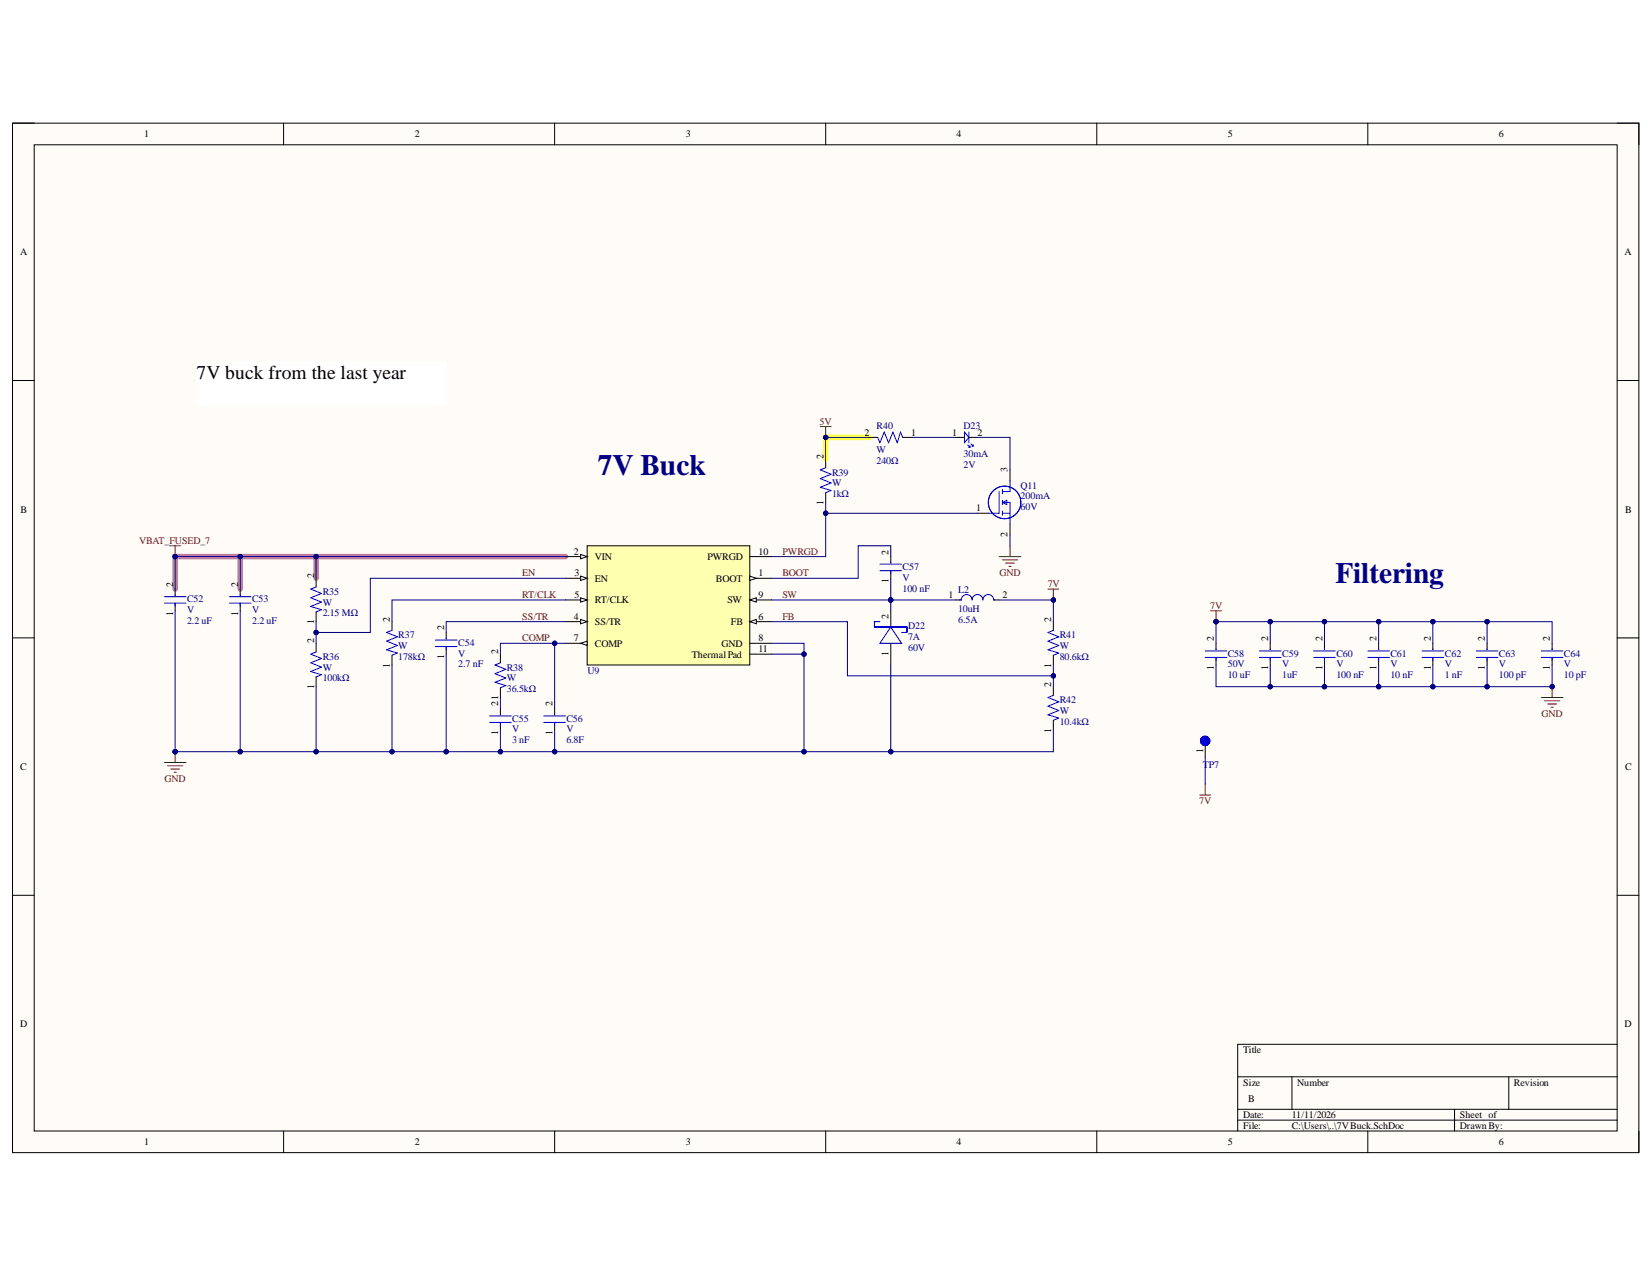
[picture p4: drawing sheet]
<svg xmlns="http://www.w3.org/2000/svg" width="279mm" height="216mm" viewBox="0 0 279 216" stroke-linecap="round" stroke-linejoin="round" font-family="sans-serif">
<path d="M2.1 20.8h275.1v174.2h-275.1z" fill-rule="evenodd" fill="#fffcf8"/>
<path d="M2.1 20.8h275.1v174.2h-275.1z" fill="none" stroke="#000" stroke-width=".17"/>
<path d="M5.8 24.5h267.7v166.9h-267.7z" fill-rule="evenodd" fill="#fffcf8"/>
<g fill="none" stroke="#000" stroke-width=".17">
<path d="M2.1 20.8h3.7M5.8 24.5h267.7v166.9h-267.7zM48 20.8v3.7M93.8 20.8v3.7M139.6 20.8v3.7M185.5 20.8v3.7M231.3 20.8v3.7M273.5 20.8h3.7v3.7M2.1 64.4h3.7M273.5 64.4h3.7M2.1 107.9h3.7M273.5 107.9h3.7"/>
<path d="M2.1 151.5h3.7M273.5 151.5h3.7M273.5 176.7h-64.2v14.7M48 191.4v3.6M93.8 191.4v3.6M139.7 191.4v3.6M185.5 191.4v3.6M209.3 182.2h64.2M209.3 187.7h64.2M209.3 189.5h64.2M218.5 182.2v5.5M231.3 191.4v3.6"/>
<path d="M246 187.7v3.7M255.2 182.2v5.5M277.2 191.4v3.6"/>
</g>
<path d="M40.6 94.2v5.5M53.5 94.2v3.6M95.6 94.2h-66v5.5" fill="none" stroke="#c27ba0" stroke-width=".93"/>
<path d="M147 74h-7.4v3.7" fill="none" stroke="#ff0" stroke-width=".93"/>
<path d="M33.3 61.2h42.2v7.3h-42.2z" fill-rule="evenodd" fill="#fff"/>
<path d="M33.3 61.2h42.2v7.3h-42.2z" fill="none" stroke="#fff" stroke-width=".17"/>
<path d="M99.3 92.3h27.5v20.2h-27.5z" fill-rule="evenodd" fill="#ffffb0"/>
<path d="M95.6 94.2h3.7M99.3 92.3h27.5v20.2h-27.5z" fill="none" stroke="#000" stroke-width=".17"/>
<path d="M98.2 93.8l1.1 .4-1.1 .3z" fill="#f8fcff"/>
<path d="M98.2 93.8l1.1 .4-1.1 .3zM126.8 97.8h3.7" fill="none" stroke="#000" stroke-width=".17"/>
<path d="M126.8 97.5l1.1 .3-1.1 .4z" fill="#f8fcff"/>
<path d="M126.8 97.5l1.1 .3-1.1 .4zM95.6 108.8h3.7" fill="none" stroke="#000" stroke-width=".17"/>
<path d="M98.2 108.8l1.1-.3v.7z" fill="#f8fcff"/>
<path d="M95.6 97.8h3.7M98.2 108.8l1.1-.3v.7z" fill="none" stroke="#000" stroke-width=".17"/>
<path d="M98.2 97.5l1.1 .3-1.1 .4z" fill="#f8fcff"/>
<path d="M98.2 97.5l1.1 .3-1.1 .4zM126.8 105.2h3.7" fill="none" stroke="#000" stroke-width=".17"/>
<path d="M126.8 105.2l1.1-.4v.7z" fill="#f8fcff"/>
<path d="M126.8 94.2h3.7M95.6 101.5h3.7M126.8 105.2l1.1-.4v.7z" fill="none" stroke="#000" stroke-width=".17"/>
<path d="M98.2 101.1l1.1 .4-1.1 .4z" fill="#f8fcff"/>
<path d="M95.6 105.2h3.7M98.2 101.1l1.1 .4-1.1 .4z" fill="none" stroke="#000" stroke-width=".17"/>
<path d="M98.2 104.8l1.1 .4-1.1 .3z" fill="#f8fcff"/>
<path d="M98.2 104.8l1.1 .4-1.1 .3zM126.8 101.5h3.7" fill="none" stroke="#000" stroke-width=".17"/>
<path d="M126.8 101.5l1.1-.4v.8z" fill="#f8fcff"/>
<path d="M126.8 101.5l1.1-.4v.8zM126.8 110.7h3.7M126.8 108.8h3.7" fill="none" stroke="#000" stroke-width=".17"/>
<path d="M27.8 129h3.7M28.3 129.6h2.6M28.9 130.1h1.5M29.4 130.7h.4M29.6 127.2v1.8" fill="none" stroke="#800000" stroke-width=".17"/>
<circle cx="29.6" cy="127.2" r=".37" fill="#000080"/>
<circle cx="29.6" cy="127.2" r=".37" fill="none" stroke="#000080" stroke-width=".17"/>
<g fill="none" stroke="#000" stroke-width=".17">
<path d="M29.6 99.7v1.1M40.6 99.7v1.1M53.5 97.8v1.5M29.6 102.1v1.2M40.6 102.1v1.2M53.5 103.5v1.7M53.5 108.8v1.5M53.5 114.5v1.7M66.3 105.2v1.4M66.3 110.9v1.6M75.5 107v1.1M75.5 109.4v1.3"/>
<path d="M84.6 110.7v1.4M84.6 116.4v1.6M84.6 119.8v1.1M84.6 122.2v1.3"/>
</g>
<g fill="none" stroke="#00f" stroke-width=".17">
<path d="M53.5 99.3l-1 .4 1.9 .7-1.9 .7 1.9 .8-1.9 .7 1.9 .6-.9 .3M27.8 102.1h3.7M27.8 101h3.7M29.6 100.6v.2M29.6 102.1v.5M38.8 102.1h3.7M38.8 101h3.7M40.6 100.6v.2M40.6 102.1v.5M53.5 110.3l-1 .4 1.9 .7-1.9 .7 1.9 .8-1.9 .7 1.9 .6-.9 .3M66.3 106.6l-.9 .4 1.8 .7-1.8 .8 1.8 .7-1.8 .7 1.8 .6-.9 .4M73.6 109.4h3.7"/>
<path d="M73.6 108.3h3.7M75.5 107.9v.2M75.5 109.4v.5M84.6 112.1l-.9 .4 1.9 .7-1.9 .8 1.9 .7-1.9 .7 1.9 .6-1 .4M82.8 122.2h3.7M82.8 121.1h3.7M84.6 120.8v.1M84.6 122.2v.6"/>
</g>
<path d="M28.7 92.3h1.8M29.6 92.3v1.9" fill="none" stroke="#800000" stroke-width=".17"/>
<circle cx="29.6" cy="94.2" r=".37" fill="#000080"/>
<circle cx="29.6" cy="94.2" r=".37" fill="none" stroke="#000080" stroke-width=".17"/>
<path d="M204.7 103.3h1.9M205.7 103.3v1.9" fill="none" stroke="#800000" stroke-width=".17"/>
<circle cx="205.7" cy="105.2" r=".37" fill="#000080"/>
<circle cx="205.7" cy="105.2" r=".37" fill="none" stroke="#000080" stroke-width=".17"/>
<g fill="none" stroke="#00f" stroke-width=".17">
<path d="M139.6 79.1l-.9 .4 1.9 .7-1.9 .8 1.9 .7-1.9 .7 1.9 .6-1 .4M148.4 74l.4 .9 .8-1.8 .7 1.8 .7-1.8 .8 1.8 .5-1.8 .4 .9M163.1 73.1l.8 .9-.8 .9zM163.7 75.3l.3 .4M163.9 73.1v1.8M163.9 75.7l.1-.2v.2zM164.2 75.1l.4 .4M164.4 75.5l.2-.2v.2zM169 83.2v3.6h-1.8M169.5 85h1.3v3.7M169.5 86.8h1.3M169.5 82.8v.7"/>
<path d="M169.5 84.6v.8M169.5 86.5v.7M169.5 85l.8-.4v.8zM170.8 81.3v1.9h-1.3"/>
<circle cx="169.9" cy="85" r="2.75"/>
</g>
<path d="M139.6 77.7v1.4M147 74h1.4M152.7 74h1.6M161.7 74h1.4M163.9 74h1.4M170.8 79.5v1.8M139.6 83.4v1.6M165.3 86.8h1.9M170.8 88.7v1.8" fill="none" stroke="#000" stroke-width=".17"/>
<path d="M138.7 72.2h1.9M139.6 72.2v1.8M169 94.2h3.7M169.5 94.7h2.6M170.1 95.3h1.5M170.6 95.8h.4M170.8 92.3v1.9" fill="none" stroke="#800000" stroke-width=".17"/>
<circle cx="139.6" cy="74" r=".37" fill="#000080"/>
<circle cx="139.6" cy="74" r=".37" fill="none" stroke="#000080" stroke-width=".17"/>
<path d="M150.7 94.2v1.1M150.7 96.6v1.2M150.7 103.3v2.8M150.7 108.8v3.7" fill="none" stroke="#000" stroke-width=".17"/>
<path d="M148.8 96.6h3.7M148.8 95.5h3.7M150.7 95.1v.2M150.7 96.6v.5M150.7 106.1l1.8 2.7h-3.7z" fill="none" stroke="#00f" stroke-width=".17"/>
<path d="M150.7 106.1h2.7v.9v-.9z" fill-rule="evenodd" fill="#c0c0c0"/>
<path d="M150.7 106.1h2.7v.9v-.9zM152.5 107h.9" fill="none" stroke="#00f" stroke-width=".17"/>
<path d="M147.9 105.2v.9h2.8h-2.8z" fill-rule="evenodd" fill="#c0c0c0"/>
<path d="M147.9 105.2v.9h2.8h-2.8zM147.9 105.2h.9M178.2 106.6l-1 .4 1.9 .7-1.9 .8 1.9 .7-1.9 .7 1.9 .6-.9 .4M178.2 117.6l-1 .4 1.9 .7-1.9 .8 1.9 .7-1.9 .7 1.9 .6-.9 .4" fill="none" stroke="#00f" stroke-width=".17"/>
<path d="M178.2 105.2v1.4M178.2 110.9v1.6M178.2 116.2v1.4M178.2 121.9v1.6" fill="none" stroke="#000" stroke-width=".17"/>
<path d="M177.2 99.7h1.9M178.2 99.7v1.8" fill="none" stroke="#800000" stroke-width=".17"/>
<circle cx="178.2" cy="101.5" r=".37" fill="#000080"/>
<g fill="none" stroke="#000080" stroke-width=".17">
<path d="M95.6 94.2h-66v5.5"/>
<circle cx="178.2" cy="101.5" r=".37"/>
</g>
<circle cx="29.6" cy="94.2" r=".37" fill="#000080"/>
<circle cx="29.6" cy="94.2" r=".37" fill="none" stroke="#000080" stroke-width=".17"/>
<circle cx="40.6" cy="94.2" r=".37" fill="#000080"/>
<circle cx="40.6" cy="94.2" r=".37" fill="none" stroke="#000080" stroke-width=".17"/>
<circle cx="53.5" cy="94.2" r=".37" fill="#000080"/>
<g fill="none" stroke="#000080" stroke-width=".17">
<path d="M29.6 103.3v23.9"/>
<circle cx="53.5" cy="94.2" r=".37"/>
</g>
<circle cx="29.6" cy="127.2" r=".37" fill="#000080"/>
<g fill="none" stroke="#000080" stroke-width=".17">
<path d="M40.6 94.2v5.5"/>
<circle cx="29.6" cy="127.2" r=".37"/>
</g>
<circle cx="40.6" cy="94.2" r=".37" fill="#000080"/>
<g fill="none" stroke="#000080" stroke-width=".17">
<path d="M40.6 103.3v23.9"/>
<circle cx="40.6" cy="94.2" r=".37"/>
</g>
<circle cx="40.6" cy="127.2" r=".37" fill="#000080"/>
<g fill="none" stroke="#000080" stroke-width=".17">
<path d="M53.5 94.2v3.6"/>
<circle cx="40.6" cy="127.2" r=".37"/>
</g>
<circle cx="53.5" cy="94.2" r=".37" fill="#000080"/>
<g fill="none" stroke="#000080" stroke-width=".17">
<path d="M53.5 105.2v3.6"/>
<circle cx="53.5" cy="94.2" r=".37"/>
</g>
<circle cx="53.5" cy="107" r=".37" fill="#000080"/>
<g fill="none" stroke="#000080" stroke-width=".17">
<path d="M53.5 116.2v11"/>
<circle cx="53.5" cy="107" r=".37"/>
</g>
<circle cx="53.5" cy="127.2" r=".37" fill="#000080"/>
<g fill="none" stroke="#000080" stroke-width=".17">
<path d="M95.6 97.8h-33v9.2h-9.1"/>
<circle cx="53.5" cy="127.2" r=".37"/>
</g>
<circle cx="53.5" cy="107" r=".37" fill="#000080"/>
<g fill="none" stroke="#000080" stroke-width=".17">
<path d="M66.3 112.5v14.7M95.6 101.5h-29.3v3.7"/>
<circle cx="53.5" cy="107" r=".37"/>
</g>
<circle cx="66.3" cy="127.2" r=".37" fill="#000080"/>
<g fill="none" stroke="#000080" stroke-width=".17">
<path d="M75.5 110.7v16.5M95.6 105.2h-20.1v1.8"/>
<circle cx="66.3" cy="127.2" r=".37"/>
</g>
<circle cx="75.5" cy="127.2" r=".37" fill="#000080"/>
<g fill="none" stroke="#000080" stroke-width=".17">
<path d="M95.6 108.8h-11v1.9"/>
<circle cx="75.5" cy="127.2" r=".37"/>
</g>
<circle cx="93.8" cy="108.8" r=".36" fill="#000080"/>
<g fill="none" stroke="#000080" stroke-width=".17">
<path d="M84.6 118v1.8M84.6 123.5v3.7"/>
<circle cx="93.8" cy="108.8" r=".36"/>
</g>
<circle cx="84.6" cy="127.2" r=".37" fill="#000080"/>
<g fill="none" stroke="#000080" stroke-width=".17">
<path d="M93.8 123.5v3.7"/>
<circle cx="84.6" cy="127.2" r=".37"/>
</g>
<circle cx="93.8" cy="127.2" r=".37" fill="#000080"/>
<g fill="none" stroke="#000080" stroke-width=".17">
<path d="M93.8 108.8v11"/>
<circle cx="93.8" cy="127.2" r=".37"/>
</g>
<circle cx="93.8" cy="108.8" r=".36" fill="#000080"/>
<g fill="none" stroke="#000080" stroke-width=".17">
<path d="M139.6 85v9.2h-9.1"/>
<circle cx="93.8" cy="108.8" r=".36"/>
</g>
<circle cx="139.6" cy="86.8" r=".37" fill="#000080"/>
<g fill="none" stroke="#000080" stroke-width=".17">
<path d="M139.6 86.8h25.7"/>
<circle cx="139.6" cy="86.8" r=".37"/>
</g>
<circle cx="139.6" cy="86.8" r=".37" fill="#000080"/>
<g fill="none" stroke="#000080" stroke-width=".17">
<path d="M147 74h-7.4v3.7"/>
<circle cx="139.6" cy="86.8" r=".37"/>
</g>
<circle cx="139.6" cy="74" r=".37" fill="#000080"/>
<g fill="none" stroke="#000080" stroke-width=".17">
<path d="M154.3 74h7.4M165.3 74h5.5v5.5M150.7 94.2v-1.9h-5.6v5.5h-14.6M170.8 90.5v1.8M130.5 101.5h31.2"/>
<circle cx="139.6" cy="74" r=".37"/>
</g>
<circle cx="150.6" cy="101.5" r=".37" fill="#000080"/>
<g fill="none" stroke="#000080" stroke-width=".17">
<path d="M150.7 97.8v3.7"/>
<circle cx="150.6" cy="101.5" r=".37"/>
</g>
<circle cx="150.6" cy="101.5" r=".37" fill="#000080"/>
<g fill="none" stroke="#000080" stroke-width=".17">
<path d="M150.7 101.5v1.8"/>
<circle cx="150.6" cy="101.5" r=".37"/>
</g>
<circle cx="150.6" cy="101.5" r=".37" fill="#000080"/>
<g fill="none" stroke="#000080" stroke-width=".17">
<path d="M169 101.5h9.2v3.7"/>
<circle cx="150.6" cy="101.5" r=".37"/>
</g>
<circle cx="178.2" cy="101.5" r=".37" fill="#000080"/>
<g fill="none" stroke="#000080" stroke-width=".17">
<path d="M178.2 112.5v3.7"/>
<circle cx="178.2" cy="101.5" r=".37"/>
</g>
<circle cx="178.2" cy="114.4" r=".37" fill="#000080"/>
<g fill="none" stroke="#000080" stroke-width=".17">
<path d="M178.2 123.5v3.7h-148.6"/>
<circle cx="178.2" cy="114.4" r=".37"/>
</g>
<circle cx="29.6" cy="127.2" r=".37" fill="#000080"/>
<circle cx="29.6" cy="127.2" r=".37" fill="none" stroke="#000080" stroke-width=".17"/>
<circle cx="40.6" cy="127.2" r=".37" fill="#000080"/>
<circle cx="40.6" cy="127.2" r=".37" fill="none" stroke="#000080" stroke-width=".17"/>
<circle cx="53.5" cy="127.2" r=".37" fill="#000080"/>
<circle cx="53.5" cy="127.2" r=".37" fill="none" stroke="#000080" stroke-width=".17"/>
<circle cx="66.3" cy="127.2" r=".37" fill="#000080"/>
<circle cx="66.3" cy="127.2" r=".37" fill="none" stroke="#000080" stroke-width=".17"/>
<circle cx="75.5" cy="127.2" r=".37" fill="#000080"/>
<circle cx="75.5" cy="127.2" r=".37" fill="none" stroke="#000080" stroke-width=".17"/>
<circle cx="84.6" cy="127.2" r=".37" fill="#000080"/>
<circle cx="84.6" cy="127.2" r=".37" fill="none" stroke="#000080" stroke-width=".17"/>
<circle cx="93.8" cy="127.2" r=".37" fill="#000080"/>
<circle cx="93.8" cy="127.2" r=".37" fill="none" stroke="#000080" stroke-width=".17"/>
<circle cx="136" cy="127.2" r=".37" fill="#000080"/>
<circle cx="136" cy="127.2" r=".37" fill="none" stroke="#000080" stroke-width=".17"/>
<circle cx="150.6" cy="127.2" r=".37" fill="#000080"/>
<g fill="none" stroke="#000080" stroke-width=".17">
<path d="M150.7 112.5v14.7"/>
<circle cx="150.6" cy="127.2" r=".37"/>
</g>
<circle cx="150.6" cy="127.2" r=".37" fill="#000080"/>
<g fill="none" stroke="#000080" stroke-width=".17">
<path d="M130.5 108.8h5.5v18.4"/>
<circle cx="150.6" cy="127.2" r=".37"/>
</g>
<circle cx="136" cy="110.7" r=".37" fill="#000080"/>
<circle cx="136" cy="110.7" r=".37" fill="none" stroke="#000080" stroke-width=".17"/>
<circle cx="136" cy="127.2" r=".37" fill="#000080"/>
<g fill="none" stroke="#000080" stroke-width=".17">
<path d="M130.5 110.7h5.5"/>
<circle cx="136" cy="127.2" r=".37"/>
</g>
<circle cx="136" cy="110.7" r=".37" fill="#000080"/>
<g fill="none" stroke="#000080" stroke-width=".17">
<path d="M130.5 105.2h12.8v9.1h34.9"/>
<circle cx="136" cy="110.7" r=".37"/>
</g>
<circle cx="178.2" cy="114.4" r=".37" fill="#000080"/>
<g fill="none" stroke="#000080" stroke-width=".17">
<path d="M203.8 128.1v4.6"/>
<circle cx="178.2" cy="114.4" r=".37"/>
</g>
<g fill="none" stroke="#000" stroke-width=".17">
<path d="M161.7 101.5h.9M168.1 101.5h.9M205.7 108.8v1.1M205.7 111.2v1.3M224 108.8v1.1M224 111.2v1.3M233.2 108.8v1.1M233.2 111.2v1.3M242.3 108.8v1.1M242.3 111.2v1.3M251.5 108.8v1.1M251.5 111.2v1.3"/>
<path d="M262.5 108.8v1.1M262.5 111.2v1.3M203.8 125.4v2.7"/>
</g>
<g fill="none" stroke="#00f" stroke-width=".17">
<path d="M162.2 101.5h.4a.92 .92 0 0 1 .9-.9 .92 .92 0 0 1 .9 .9 .92 .92 0 0 1 .9-.9 .92 .92 0 0 1 .9 .9 .92 .92 0 0 1 1-.9 .92 .92 0 0 1 .9 .9h.2M203.8 111.2h3.7M203.8 110.1h3.7M205.7 109.8v.1M205.7 111.2v.6M222.2 111.2h3.6M222.2 110.1h3.6M224 109.8v.1M224 111.2v.6M231.3 111.2h3.7M231.3 110.1h3.7M233.2 109.8v.1"/>
<path d="M233.2 111.2v.6M240.5 111.2h3.7M240.5 110.1h3.7M242.3 109.8v.1M242.3 111.2v.6M249.7 111.2h3.6M249.7 110.1h3.6M251.5 109.8v.1M251.5 111.2v.6M260.7 111.2h3.6M260.7 110.1h3.6M262.5 109.8v.1"/>
<path d="M262.5 111.2v.6"/>
</g>
<circle cx="203.8" cy="125.4" r=".41" fill="none" stroke="#00f" stroke-width=".93"/>
<path d="M260.7 118h3.6M261.2 118.6h2.6M261.8 119.1h1.4M262.3 119.7h.4M262.5 116.2v1.8M202.9 134.5h1.8M203.8 132.7v1.8" fill="none" stroke="#800000" stroke-width=".17"/>
<circle cx="262.5" cy="116.2" r=".36" fill="#000080"/>
<g fill="none" stroke="#000080" stroke-width=".17">
<path d="M205.7 105.2v3.6"/>
<circle cx="262.5" cy="116.2" r=".36"/>
</g>
<circle cx="205.7" cy="105.2" r=".37" fill="#000080"/>
<g fill="none" stroke="#000080" stroke-width=".17">
<path d="M214.8 105.2v3.6"/>
<circle cx="205.7" cy="105.2" r=".37"/>
</g>
<circle cx="214.8" cy="105.2" r=".37" fill="#000080"/>
<g fill="none" stroke="#000080" stroke-width=".17">
<path d="M224 105.2v3.6"/>
<circle cx="214.8" cy="105.2" r=".37"/>
</g>
<circle cx="224" cy="105.2" r=".37" fill="#000080"/>
<g fill="none" stroke="#000080" stroke-width=".17">
<path d="M214.8 112.5v3.7"/>
<circle cx="224" cy="105.2" r=".37"/>
</g>
<circle cx="214.8" cy="116.2" r=".37" fill="#000080"/>
<g fill="none" stroke="#000080" stroke-width=".17">
<path d="M224 112.5v3.7"/>
<circle cx="214.8" cy="116.2" r=".37"/>
</g>
<circle cx="224" cy="116.2" r=".37" fill="#000080"/>
<g fill="none" stroke="#000080" stroke-width=".17">
<path d="M233.2 112.5v3.7"/>
<circle cx="224" cy="116.2" r=".37"/>
</g>
<circle cx="233.2" cy="116.2" r=".37" fill="#000080"/>
<g fill="none" stroke="#000080" stroke-width=".17">
<path d="M242.3 112.5v3.7"/>
<circle cx="233.2" cy="116.2" r=".37"/>
</g>
<circle cx="242.3" cy="116.2" r=".36" fill="#000080"/>
<g fill="none" stroke="#000080" stroke-width=".17">
<path d="M251.5 112.5v3.7"/>
<circle cx="242.3" cy="116.2" r=".36"/>
</g>
<circle cx="251.5" cy="116.2" r=".37" fill="#000080"/>
<g fill="none" stroke="#000080" stroke-width=".17">
<path d="M251.5 105.2v3.6"/>
<circle cx="251.5" cy="116.2" r=".37"/>
</g>
<circle cx="251.5" cy="105.2" r=".37" fill="#000080"/>
<g fill="none" stroke="#000080" stroke-width=".17">
<path d="M242.3 105.2v3.6"/>
<circle cx="251.5" cy="105.2" r=".37"/>
</g>
<circle cx="242.3" cy="105.2" r=".36" fill="#000080"/>
<g fill="none" stroke="#000080" stroke-width=".17">
<path d="M233.2 105.2v3.6"/>
<circle cx="242.3" cy="105.2" r=".36"/>
</g>
<circle cx="233.2" cy="105.2" r=".37" fill="#000080"/>
<g fill="none" stroke="#000080" stroke-width=".17">
<path d="M205.7 105.2h56.8v3.6"/>
<circle cx="233.2" cy="105.2" r=".37"/>
</g>
<path d="M214.8 108.8v1.1M214.8 111.2v1.3" fill="none" stroke="#000" stroke-width=".17"/>
<path d="M213 111.2h3.7M213 110.1h3.7M214.8 109.8v.1M214.8 111.2v.6" fill="none" stroke="#00f" stroke-width=".17"/>
<circle cx="251.5" cy="105.2" r=".37" fill="#000080"/>
<circle cx="251.5" cy="105.2" r=".37" fill="none" stroke="#000080" stroke-width=".17"/>
<circle cx="242.3" cy="105.2" r=".36" fill="#000080"/>
<circle cx="242.3" cy="105.2" r=".36" fill="none" stroke="#000080" stroke-width=".17"/>
<circle cx="233.2" cy="105.2" r=".37" fill="#000080"/>
<circle cx="233.2" cy="105.2" r=".37" fill="none" stroke="#000080" stroke-width=".17"/>
<circle cx="224" cy="105.2" r=".37" fill="#000080"/>
<circle cx="224" cy="105.2" r=".37" fill="none" stroke="#000080" stroke-width=".17"/>
<circle cx="214.8" cy="105.2" r=".37" fill="#000080"/>
<circle cx="214.8" cy="105.2" r=".37" fill="none" stroke="#000080" stroke-width=".17"/>
<circle cx="205.7" cy="105.2" r=".37" fill="#000080"/>
<g fill="none" stroke="#000080" stroke-width=".17">
<path d="M205.7 112.5v3.7h56.8v-3.7"/>
<circle cx="205.7" cy="105.2" r=".37"/>
</g>
<circle cx="262.5" cy="116.2" r=".36" fill="#000080"/>
<circle cx="262.5" cy="116.2" r=".36" fill="none" stroke="#000080" stroke-width=".17"/>
<circle cx="251.5" cy="116.2" r=".37" fill="#000080"/>
<circle cx="251.5" cy="116.2" r=".37" fill="none" stroke="#000080" stroke-width=".17"/>
<circle cx="242.3" cy="116.2" r=".36" fill="#000080"/>
<circle cx="242.3" cy="116.2" r=".36" fill="none" stroke="#000080" stroke-width=".17"/>
<circle cx="233.2" cy="116.2" r=".37" fill="#000080"/>
<circle cx="233.2" cy="116.2" r=".37" fill="none" stroke="#000080" stroke-width=".17"/>
<circle cx="224" cy="116.2" r=".37" fill="#000080"/>
<circle cx="224" cy="116.2" r=".37" fill="none" stroke="#000080" stroke-width=".17"/>
<circle cx="214.8" cy="116.2" r=".37" fill="#000080"/>
<circle cx="214.8" cy="116.2" r=".37" fill="none" stroke="#000080" stroke-width=".17"/>
<path d="M93.8 119.8v1.1M93.8 122.2v1.3" fill="none" stroke="#000" stroke-width=".17"/>
<path d="M92 122.2h3.6M92 121.1h3.6M93.8 120.8v.1M93.8 122.2v.6" fill="none" stroke="#00f" stroke-width=".17"/>
<g font-size="5" fill="#000080">
<text x="101.1" y="80.3">7V Buck</text>
<text x="225.8" y="98.6">Filtering</text>
</g>
<text font-size="3.3" x="33.3" y="64.1">7V buck from the last year</text>
<g font-size="1.7">
<text x="24.4" y="23.3">1</text>
<text x="70.1" y="23.3">2</text>
<text x="116" y="23.3">3</text>
<text x="161.8" y="23.3">4</text>
<text x="207.7" y="23.3">5</text>
<text x="253.5" y="23.3">6</text>
<text x="3.4" y="43.1">A</text>
<text x="274.8" y="43.1">A</text>
<text x="139.3" y="77.7" transform="rotate(-90 139.3 77.7)">2</text>
<text x="146.2" y="73.7">2</text>
<text x="154.1" y="73.7">1</text>
<text x="161" y="73.7">1</text>
<text x="165.3" y="73.7">2</text>
<text x="170.4" y="79.9" transform="rotate(-90 170.4 79.9)">3</text>
<text x="3.5" y="86.7">B</text>
<text x="139.3" y="85.5" transform="rotate(-90 139.3 85.5)">1</text>
<text x="165.1" y="86.5">1</text>
<text x="274.8" y="86.7">B</text>
<text x="97.1" y="93.8">2</text>
<text x="100.6" y="94.8">VIN</text>
<text x="119.6" y="94.8">PWRGD</text>
<text x="128.3" y="93.8">10</text>
<text x="150.3" y="93.8" transform="rotate(-90 150.3 93.8)">2</text>
<text x="170.4" y="90.9" transform="rotate(-90 170.4 90.9)">2</text>
<text x="29.3" y="99.3" transform="rotate(-90 29.3 99.3)">2</text>
<text x="40.3" y="99.3" transform="rotate(-90 40.3 99.3)">2</text>
<text x="53.1" y="97.8" transform="rotate(-90 53.1 97.8)">2</text>
<text x="97.1" y="97.5">3</text>
<text x="97.1" y="101.2">5</text>
<text x="100.6" y="98.4">EN</text>
<text x="121.1" y="98.4">BOOT</text>
<text x="128.3" y="97.5">1</text>
<text x="128.3" y="101.2">9</text>
<text x="150.3" y="98.7" transform="rotate(-90 150.3 98.7)">1</text>
<text x="160.4" y="101.2">1</text>
<text x="169.6" y="101.2">2</text>
<text x="29.3" y="104.2" transform="rotate(-90 29.3 104.2)">1</text>
<text x="40.3" y="104.2" transform="rotate(-90 40.3 104.2)">1</text>
<text x="53.1" y="105.6" transform="rotate(-90 53.1 105.6)">1</text>
<text x="65.9" y="105.2" transform="rotate(-90 65.9 105.2)">2</text>
<text x="75.1" y="106.6" transform="rotate(-90 75.1 106.6)">2</text>
<text x="97.1" y="104.8">4</text>
<text x="100.6" y="102">RT/CLK</text>
<text x="100.6" y="105.8">SS/TR</text>
<text x="123" y="102">SW</text>
<text x="123.6" y="105.8">FB</text>
<text x="128.3" y="104.8">6</text>
<text x="150.3" y="104.7" transform="rotate(-90 150.3 104.7)">2</text>
<text x="177.8" y="105.2" transform="rotate(-90 177.8 105.2)">2</text>
<text x="53.1" y="108.8" transform="rotate(-90 53.1 108.8)">2</text>
<text x="65.9" y="113" transform="rotate(-90 65.9 113)">1</text>
<text x="75.1" y="111.5" transform="rotate(-90 75.1 111.5)">1</text>
<text x="84.3" y="110.7" transform="rotate(-90 84.3 110.7)">2</text>
<text x="97.1" y="108.5">7</text>
<text x="100.6" y="109.4">COMP</text>
<text x="117" y="111.3">ThermalPad</text>
<text x="122" y="109.4">GND</text>
<text x="128.3" y="110.3">11</text>
<text x="128.3" y="108.5">8</text>
<text x="150.3" y="110.9" transform="rotate(-90 150.3 110.9)">1</text>
<text x="177.8" y="113" transform="rotate(-90 177.8 113)">1</text>
<text x="205.3" y="113.3" transform="rotate(-90 205.3 113.3)">1</text>
<text x="205.3" y="108.5" transform="rotate(-90 205.3 108.5)">2</text>
<text x="214.5" y="113.3" transform="rotate(-90 214.5 113.3)">1</text>
<text x="214.5" y="108.5" transform="rotate(-90 214.5 108.5)">2</text>
<text x="223.6" y="113.3" transform="rotate(-90 223.6 113.3)">1</text>
<text x="223.6" y="108.5" transform="rotate(-90 223.6 108.5)">2</text>
<text x="232.8" y="113.3" transform="rotate(-90 232.8 113.3)">1</text>
<text x="232.8" y="108.5" transform="rotate(-90 232.8 108.5)">2</text>
<text x="242" y="113.3" transform="rotate(-90 242 113.3)">1</text>
<text x="242" y="108.5" transform="rotate(-90 242 108.5)">2</text>
<text x="251.1" y="113.3" transform="rotate(-90 251.1 113.3)">1</text>
<text x="251.1" y="108.5" transform="rotate(-90 251.1 108.5)">2</text>
<text x="262.1" y="113.3" transform="rotate(-90 262.1 113.3)">1</text>
<text x="262.1" y="108.5" transform="rotate(-90 262.1 108.5)">2</text>
<text x="53.1" y="116.6" transform="rotate(-90 53.1 116.6)">1</text>
<text x="84.3" y="119.5" transform="rotate(-90 84.3 119.5)">21</text>
<text x="93.4" y="119.5" transform="rotate(-90 93.4 119.5)">2</text>
<text x="177.8" y="116.2" transform="rotate(-90 177.8 116.2)">2</text>
<text x="84.3" y="124.3" transform="rotate(-90 84.3 124.3)">1</text>
<text x="93.4" y="124.3" transform="rotate(-90 93.4 124.3)">1</text>
<text x="177.8" y="124" transform="rotate(-90 177.8 124)">1</text>
<text x="3.4" y="130.3">C</text>
<text x="203.5" y="127.4" transform="rotate(-90 203.5 127.4)">1</text>
<text x="274.8" y="130.3">C</text>
<text x="3.4" y="173.8">D</text>
<text x="274.8" y="173.8">D</text>
<text x="210.3" y="178.2">Title</text>
<text x="210.3" y="183.7">Size</text>
<text x="219.4" y="183.7">Number</text>
<text x="256.1" y="183.7">Revision</text>
<text x="210.3" y="189.2">Date:</text>
<text x="210.3" y="191">File:</text>
<text x="211.1" y="186.4">B</text>
<text x="218.5" y="189.2">11/11/2026</text>
<text x="218.5" y="191">C:\Users\..\7VBuck.SchDoc</text>
<text x="246.9" y="189.2">Sheet of</text>
<text x="246.9" y="191">DrawnBy:</text>
<text x="24.4" y="193.8">1</text>
<text x="70.1" y="193.8">2</text>
<text x="116" y="193.8">3</text>
<text x="161.8" y="193.8">4</text>
<text x="207.7" y="193.8">5</text>
<text x="253.5" y="193.8">6</text>
</g>
<g font-size="1.7" fill="#800000">
<text x="138.6" y="71.8">5V</text>
<text x="23.5" y="92">VBAT_FUSED_7</text>
<text x="132.3" y="93.8">PWRGD</text>
<text x="88.3" y="97.5">EN</text>
<text x="88.3" y="101.2">RT/CLK</text>
<text x="132.3" y="97.5">BOOT</text>
<text x="132.3" y="101.2">SW</text>
<text x="169.1" y="97.5">GND</text>
<text x="177.2" y="99.3">7V</text>
<text x="88.3" y="104.8">SS/TR</text>
<text x="132.3" y="104.8">FB</text>
<text x="204.7" y="103">7V</text>
<text x="88.3" y="108.5">COMP</text>
<text x="260.7" y="121.3">GND</text>
<text x="27.8" y="132.3">GND</text>
<text x="202.8" y="136">7V</text>
</g>
<g font-size="1.7" fill="#000080">
<text x="148.3" y="76.6">W</text>
<text x="148.3" y="72.6">R40</text>
<text x="163" y="77.3">30mA</text>
<text x="163" y="72.6">D23</text>
<text x="140.7" y="82.2">W</text>
<text x="140.7" y="80.5">R39</text>
<text x="148.3" y="78.4">240Ω</text>
<text x="163" y="79.2">2V</text>
<text x="172.6" y="82.7">Q11</text>
<text x="140.7" y="84.1">1kΩ</text>
<text x="172.6" y="84.4">200mA</text>
<text x="172.6" y="86.3">60V</text>
<text x="31.6" y="101.9">C52</text>
<text x="42.6" y="101.9">C53</text>
<text x="54.6" y="100.6">R35</text>
<text x="152.7" y="98.2">V</text>
<text x="152.7" y="100.1">100 nF</text>
<text x="152.7" y="96.4">C57</text>
<text x="162" y="100.3">L2</text>
<text x="31.6" y="103.7">V</text>
<text x="31.6" y="105.6">2.2 uF</text>
<text x="42.6" y="103.7">V</text>
<text x="42.6" y="105.6">2.2 uF</text>
<text x="54.6" y="102.5">W</text>
<text x="54.6" y="104.2">2.15 MΩ</text>
<text x="67.4" y="108">R37</text>
<text x="153.6" y="106.4">D22</text>
<text x="162" y="103.6">10uH</text>
<text x="162" y="105.3">6.5A</text>
<text x="179.2" y="108">R41</text>
<text x="54.6" y="113.5">W</text>
<text x="54.6" y="111.6">R36</text>
<text x="67.4" y="109.7">W</text>
<text x="67.4" y="111.6">178kΩ</text>
<text x="77.5" y="111.1">V</text>
<text x="77.5" y="112.9">2.7 nF</text>
<text x="77.5" y="109.2">C54</text>
<text x="85.7" y="113.5">R38</text>
<text x="99.3" y="114">U9</text>
<text x="153.6" y="108.3">7A</text>
<text x="153.6" y="110.2">60V</text>
<text x="179.2" y="109.7">W</text>
<text x="179.2" y="111.6">80.6kΩ</text>
<text x="207.7" y="112.9">50V</text>
<text x="207.7" y="111.1">C58</text>
<text x="216.9" y="112.9">V</text>
<text x="216.9" y="111.1">C59</text>
<text x="226" y="112.9">V</text>
<text x="226" y="111.1">C60</text>
<text x="235.2" y="112.9">V</text>
<text x="235.2" y="111.1">C61</text>
<text x="244.4" y="112.9">V</text>
<text x="244.4" y="111.1">C62</text>
<text x="253.5" y="112.9">V</text>
<text x="253.5" y="111.1">C63</text>
<text x="264.5" y="112.9">V</text>
<text x="264.5" y="111.1">C64</text>
<text x="54.6" y="115.2">100kΩ</text>
<text x="85.7" y="115.2">W</text>
<text x="85.7" y="117.1">36.5kΩ</text>
<text x="179.2" y="119">R42</text>
<text x="207.7" y="114.7">10 uF</text>
<text x="216.9" y="114.7">1uF</text>
<text x="226" y="114.7">100 nF</text>
<text x="235.2" y="114.7">10 nF</text>
<text x="244.4" y="114.7">1 nF</text>
<text x="253.5" y="114.7">100 pF</text>
<text x="264.5" y="114.7">10 pF</text>
<text x="86.6" y="123.9">V</text>
<text x="86.6" y="125.7">3 nF</text>
<text x="86.6" y="122.1">C55</text>
<text x="95.8" y="123.9">V</text>
<text x="95.8" y="125.7">6.8F</text>
<text x="95.8" y="122.1">C56</text>
<text x="179.2" y="120.8">W</text>
<text x="179.2" y="122.6">10.4kΩ</text>
<text x="203.4" y="130">TP7</text>
</g>
</svg>
